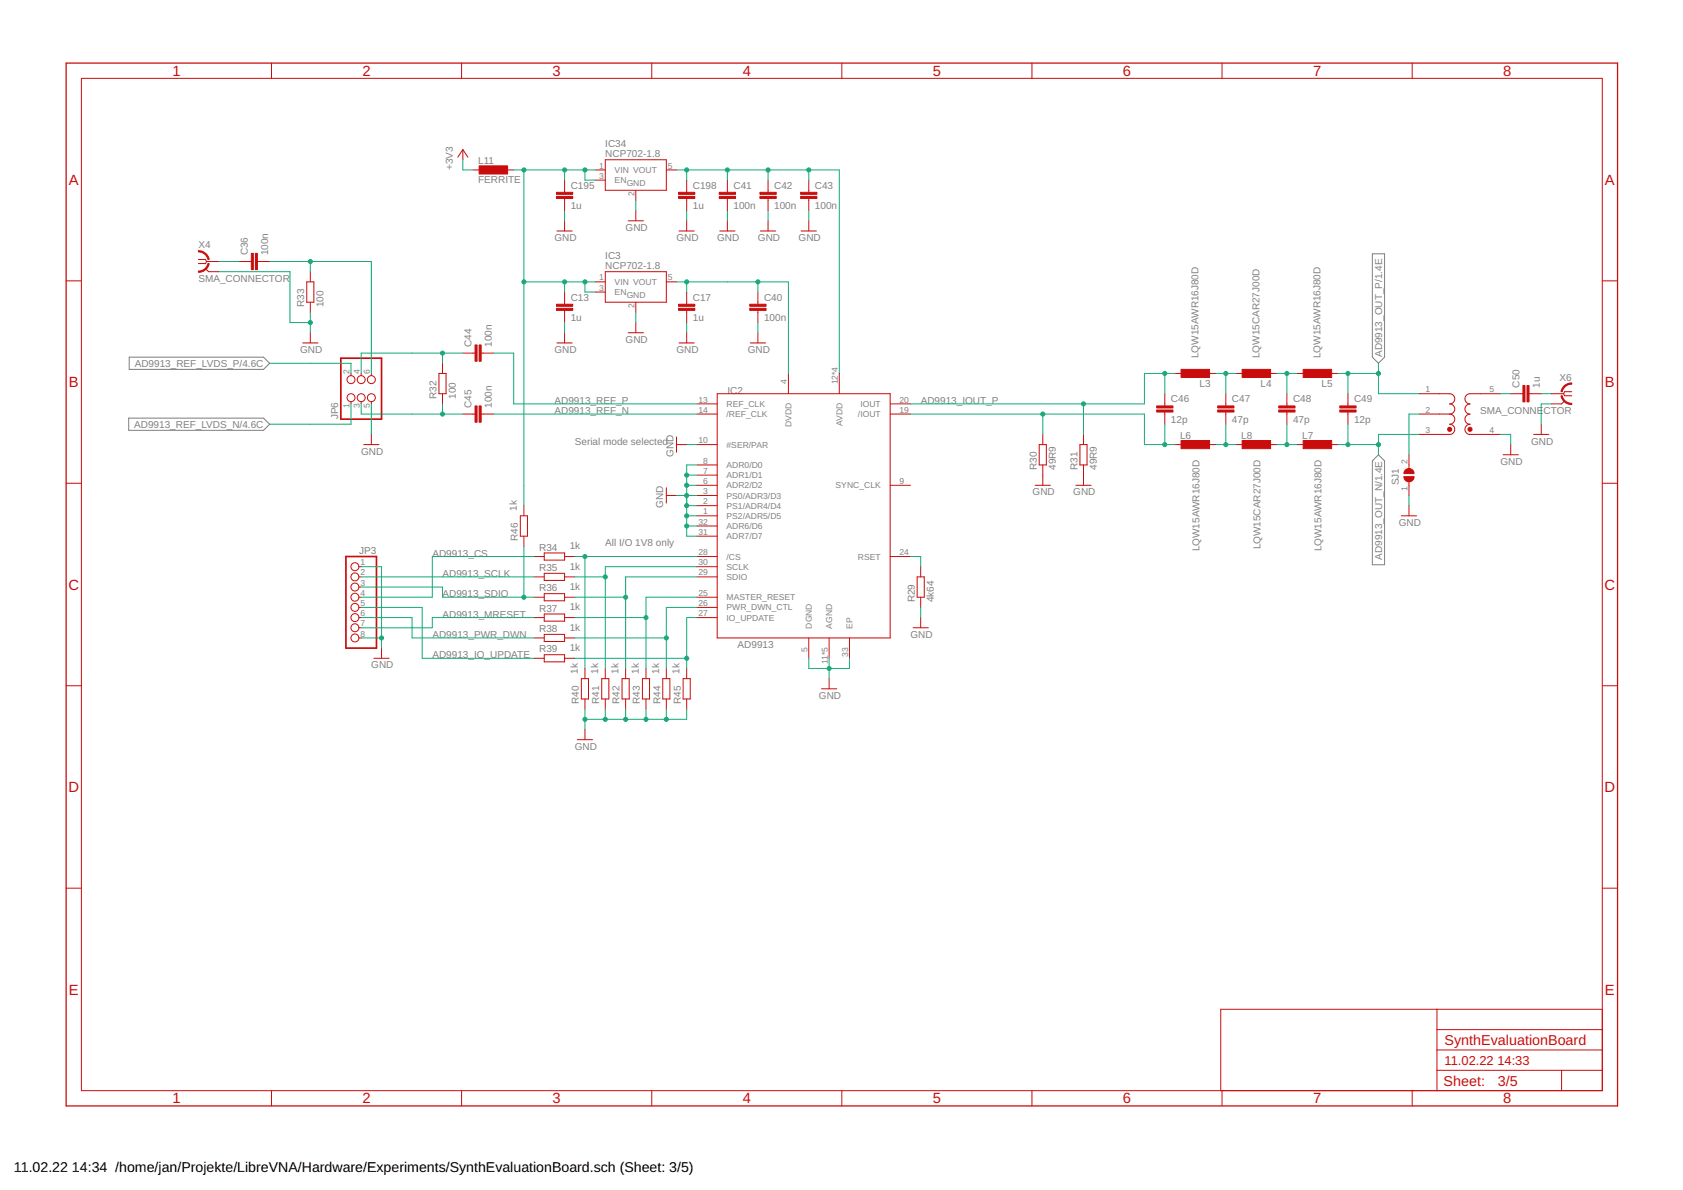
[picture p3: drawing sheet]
<svg xmlns="http://www.w3.org/2000/svg" width="420mm" height="297mm" viewBox="0 0 420 297" stroke-linecap="round" stroke-linejoin="round" font-family="sans-serif">
<path d="M342.6 63.4h3.1v25.8l-1.6 1.5-1.5-1.5zM32.3 89.2h33.5l1.5 1.5-1.5 1.5h-33.5zM32.1 104.4h33.7l1.5 1.5-1.5 1.5h-33.7zM344.1 113.5l1.6 1.5v26h-3.1v-26z" fill="none" stroke="#808080" stroke-width=".25"/>
<g fill="none" stroke="#c90d0c" stroke-width=".25">
<path d="M20.3 19.6h379.7v252.6h-379.7zM67.8 15.7v3.9M115.2 15.7v3.9M162.7 15.7v3.9M210.2 15.7v3.9M257.6 15.7v3.9M305.1 15.7v3.9M352.6 15.7v3.9M115.5 37.3l1.3 1.9M115.5 37.3l-1.2 1.9M115.5 37.3v2.6M151.1 39.9h15.2v7.6h-15.2z"/>
<path d="M118.1 42.4h2.5M125.7 42.4h2.5M139 57.7h3.9M140.9 45v3M140.9 49.5v3.1M140.9 55.1v2.6M148.6 45h2.5M148.6 42.4h2.5M156.8 55.1h3.8M158.7 47.5v2.5M158.7 52.6v2.5M166.3 42.4h2.6"/>
<path d="M169.5 57.7h3.8M171.4 45v3M171.4 49.5v3.1M171.4 55.1v2.6M179.7 57.7h3.8M181.6 45v3M181.6 49.5v3.1M181.6 55.1v2.6M189.8 57.7h3.9M191.7 45v3M191.7 49.5v3.1M191.7 55.1v2.6"/>
<path d="M200 57.7h3.8M201.9 45v3M201.9 49.5v3.1M201.9 55.1v2.6M16.5 70.1h3.8M49.5 64.8h1.8l.3 .5M51.3 67.1l.8 .7h2.5M51.6 65.3h3M51.6 65.3l-.3 .5h-1.8M59.7 65.3h3M64.3 65.3h3M76.6 70.4h1.8v5h-1.8z"/>
<path d="M77.5 67.8v2.6M77.5 75.4v2.6M140.9 72.9v3M140.9 77.5v3M148.6 72.9h2.5M148.6 70.4h2.5M151.1 67.8h15.2v7.6h-15.2zM158.7 75.4v2.6M166.3 70.4h2.6M171.4 72.9v3M171.4 77.5v3M189.2 72.9v3"/>
<path d="M189.2 77.5v3M400 70.1h3.8M75.6 85.6h3.8M77.5 83.1v2.5M87.6 93.2v.6M90.2 93.2v.6M92.7 93.2v.6M109.6 93.2h1.8v5.1h-1.8zM110.5 90.7v2.5M110.5 98.3v2.5M115.5 88.1h3.1M120.1 88.1h3.1"/>
<path d="M139 85.6h3.9M140.9 83.1v2.5M156.8 83.1h3.8M158.7 80.5v2.6M169.5 85.6h3.8M171.4 83.1v2.5M179 98.3h43.2v60.9h-43.2zM187.3 85.6h3.8M189.2 83.1v2.5M196.8 93.2v5.1M209.5 93.2v5.1M290.8 98.3v3"/>
<path d="M293.3 93.2h2.6M300.9 93.2h2.6M306 98.3v3M308.6 93.2h2.5M316.2 93.2h2.5M321.3 98.3v3M323.8 93.2h2.5M331.4 93.2h2.6M336.5 98.3v3M354.3 98.3h7.6a1.27 1.27 0 0 1 1.3 1.2 1.27 1.27 0 0 1-1.3 1.3 1.27 1.27 0 0 1 1.3 1.3 1.27 1.27 0 0 1-1.3 1.3M374.6 98.3h-7.6a1.27 1.27 0 0 0-1.3 1.2 1.27 1.27 0 0 0 1.3 1.3 1.27 1.27 0 0 0-1.3 1.3 1.27 1.27 0 0 0 1.3 1.3 1.27 1.27 0 0 0-1.3 1.2 1.27 1.27 0 0 0 1.3 1.3 1.27 1.27 0 0 0-1.3 1.3 1.27 1.27 0 0 0 1.3 1.2h7.6M377.1 98.3h3.1"/>
<path d="M381.7 98.3h3.1M387.3 98.3h3.1M390.4 98.3l.2 .5h1.8M392.4 97.8h-1.8l-.2 .5M87.6 100.3v.5M90.2 100.3v.5M90.8 111h3.8M92.7 100.3v.5M92.7 108.4v2.6M115.5 103.4h3.1M120.1 103.4h3.1M168.9 111h2.5"/>
<path d="M168.9 109.1v3.8M174 118.6h5M174 116.1h5M174 111h5M174 103.4h5M174 100.8h5M222.2 103.4h5.1M222.2 100.8h5.1M259.4 111h1.8v5.1h-1.8zM260.3 108.4v2.6M260.3 116.1v5M269.6 111h1.8v5.1h-1.8z"/>
<path d="M270.5 108.4v2.6M270.5 116.1v5M290.8 102.8v3.1M293.3 111h2.6M300.9 111h2.6M306 102.8v3.1M308.6 111h2.5M316.2 111h2.5M321.3 102.8v3.1M323.8 111h2.5M331.4 111h2.6M336.5 102.8v3.1"/>
<path d="M351.7 113.5v3.4M354.3 103.4h7.6M361.9 103.4a1.27 1.27 0 0 1 1.3 1.2 1.27 1.27 0 0 1-1.3 1.3 1.27 1.27 0 0 1 1.3 1.3 1.27 1.27 0 0 1-1.3 1.2h-7.6M375.2 113.5h3.9M377.1 111v2.5M382.9 108.4h3.8M384.8 105.9v2.5M390.6 100.1l-.8 .7h-2.5M16.5 120.6h3.8M129.9 128.8h1.8v5h-1.8zM130.8 126.2v2.6M130.8 133.8v2.6"/>
<path d="M133.3 138.9h2.6M135.9 138h5v1.8h-5zM140.9 138.9h2.6M166.3 123.7h2.6M166.3 121.8v3.8M174 128.8h5M174 126.2h5M174 123.7h5M174 121.1h5M174 138.9h5M174 133.8h5M174 131.3h5"/>
<path d="M222.2 121.1h5.1M222.2 138.9h5.1M258.4 121.1h3.8M268.6 121.1h3.8M349.8 128.8h3.9M351.7 120.2v3.5M351.7 126.2v2.6M400 120.6h3.8M89.6 149.1h.6M89.6 151.6h.6M89.6 154.2h.6M89.6 144h.6"/>
<path d="M89.6 141.5h.6M89.6 159.2h.6M89.6 156.7h.6M89.6 146.5h.6M133.3 149.1h2.6M133.3 154.2h2.6M133.3 144h2.6M133.3 159.2h2.6M135.9 143.1h5v1.8h-5zM135.9 148.2h5v1.8h-5zM135.9 153.3h5v1.7h-5zM135.9 158.3h5v1.8h-5z"/>
<path d="M140.9 149.1h2.6M140.9 154.2h2.6M140.9 144h2.6M140.9 159.2h2.6M174 149.1h5M174 151.6h5M174 154.2h5M174 144h5M174 141.5h5M201.9 159.2v5.1M207 159.2v5.1M212.1 159.2v5.1"/>
<path d="M227.9 156.7h3.9M229 144h1.7v5.1h-1.7zM229.8 141.5v2.5M229.8 149.1v2.5M229.8 154.2v2.5M16.5 171.2h3.8M93.3 164.3h3.9M95.2 161.8v2.5M133.3 164.3h2.6M135.9 163.4h5v1.8h-5zM140.9 164.3h2.6M145.1 169.4h1.8v5.1h-1.8z"/>
<path d="M146 166.9v2.5M146 174.5v2.5M150.2 169.4h1.8v5.1h-1.8zM151.1 166.9v2.5M151.1 174.5v2.5M155.3 169.4h1.8v5.1h-1.8zM156.2 166.9v2.5M156.2 174.5v2.5M160.4 169.4h1.8v5.1h-1.8zM161.3 166.9v2.5M161.3 174.5v2.5M165.5 169.4h1.7v5.1h-1.7z"/>
<path d="M166.3 166.9v2.5M166.3 174.5v2.5M170.5 169.4h1.8v5.1h-1.8zM171.4 166.9v2.5M171.4 174.5v2.5M205.1 171.9h3.8M207 169.4v2.5M400 171.2h3.8M144.1 184.6h3.8M146 182.1v2.5M16.5 221.7h3.8M400 221.7h3.8"/>
<path d="M358.7 251.9v20.3M358.7 257h41.3M400 251.9h-95.2v20.3M67.8 272.2v3.9M115.2 272.2v3.9M162.7 272.2v3.9M210.2 272.2v3.9M257.6 272.2v3.9M305.1 272.2v3.9M352.6 272.2v3.9M358.7 267.2h41.3M358.7 262.1h41.3"/>
<path d="M389.8 267.2v5"/>
<circle cx="87.6" cy="99.3" r=".99"/>
<circle cx="87.6" cy="94.8" r=".99"/>
<circle cx="90.2" cy="99.3" r=".99"/>
<circle cx="90.2" cy="94.8" r=".99"/>
<circle cx="92.7" cy="94.8" r=".99"/>
<circle cx="92.7" cy="99.3" r=".99"/>
<circle cx="88.6" cy="156.7" r=".99"/>
<circle cx="88.6" cy="146.5" r=".99"/>
<circle cx="88.6" cy="149.1" r=".99"/>
<circle cx="88.6" cy="154.2" r=".99"/>
<circle cx="88.6" cy="144" r=".99"/>
<circle cx="88.6" cy="151.6" r=".99"/>
<circle cx="88.6" cy="141.5" r=".99"/>
<circle cx="88.6" cy="159.2" r=".99"/>
</g>
<path d="M16.5 15.7h387.3v260.4h-387.3z" fill="none" stroke="#c90d0c" stroke-width=".32"/>
<g fill="#c90d0c" stroke="#c90d0c" stroke-width=".25">
<path d="M138.9 49h4.1v.5h-4.1z"/>
<path d="M138.9 48h4.1v.5h-4.1z"/>
<path d="M169.4 49h4.1v.5h-4.1z"/>
<path d="M169.4 48h4.1v.5h-4.1z"/>
<path d="M138.9 77h4.1v.5h-4.1z"/>
<path d="M138.9 75.9h4.1v.6h-4.1z"/>
<path d="M169.4 77h4.1v.5h-4.1z"/>
<path d="M169.4 75.9h4.1v.6h-4.1z"/>
<path d="M187.2 77h4v.5h-4z"/>
<path d="M187.2 75.9h4v.6h-4z"/>
<path d="M179.6 49h4v.5h-4z"/>
<path d="M179.6 48h4v.5h-4z"/>
<path d="M189.7 49h4.1v.5h-4.1z"/>
<path d="M189.7 48h4.1v.5h-4.1z"/>
<path d="M199.9 49h4v.5h-4z"/>
<path d="M199.9 48h4v.5h-4z"/>
<path d="M119.6 86.1h.5v4.1h-.5z"/>
<path d="M118.6 86.1h.5v4.1h-.5z"/>
<path d="M119.6 101.3h.5v4.1h-.5z"/>
<path d="M118.6 101.3h.5v4.1h-.5z"/>
<path d="M294.9 92.2h7.1v2h-7.1z"/>
<path d="M310.1 92.2h7.1v2h-7.1z"/>
<path d="M288.8 102.3h4v.5h-4z"/>
<path d="M288.8 101.3h4v.5h-4z"/>
<path d="M304 102.3h4.1v.5h-4.1z"/>
<path d="M304 101.3h4.1v.5h-4.1z"/>
<path d="M319.2 102.3h4.1v.5h-4.1z"/>
<path d="M319.2 101.3h4.1v.5h-4.1z"/>
<path d="M334.5 102.3h4v.5h-4z"/>
<path d="M334.5 101.3h4v.5h-4z"/>
<path d="M325.3 92.2h7.1v2h-7.1z"/>
<path d="M294.9 110h7.1v2h-7.1z"/>
<path d="M325.3 110h7.1v2h-7.1z"/>
<path d="M310.1 110h7.1v2h-7.1z"/>
<path d="M63.8 63.2h.5v4.1h-.5z"/>
<path d="M62.7 63.2h.5v4.1h-.5z"/>
<path d="M381.2 96.2h.5v4.1h-.5z"/>
<path d="M380.2 96.2h.5v4.1h-.5z"/>
<path d="M119.6 41.4h7.1v2h-7.1z"/>
</g>
<g fill="#c90d0c" stroke="#c90d0c" stroke-width=".25">
<path d="M49.5 62.6a2.68 2.68 0 0 1 2.7 2.1l-.3 .1a2.4 2.4 0 0 0-2.4-1.9z" fill-rule="evenodd"/>
<path d="M49.5 67.7a2.39 2.39 0 0 0 2.4-2l.3 .1a2.69 2.69 0 0 1-2.7 2.2z" fill-rule="evenodd"/>
<path d="M350.9 117.3a1.27 1.27 0 0 1 1.4-.2 1.27 1.27 0 0 1 .7 1.1h-2.5z" fill-rule="evenodd"/>
<path d="M350.5 119h2.5a1.27 1.27 0 0 1-1.3 1.3 1.27 1.27 0 0 1-1.2-1.3z" fill-rule="evenodd"/>
<path d="M390.5 96.3l1.2-.6 .7-.1v.3a2.35 2.35 0 0 0-2.4 1.9l-.3-.1v-.2z" fill-rule="evenodd"/>
<path d="M389.7 98.8h.3a2.35 2.35 0 0 0 2.4 1.9v.3a2.67 2.67 0 0 1-2.7-2.2z" fill-rule="evenodd"/>
<circle cx="367" cy="107.2" r=".51"/>
<circle cx="361.9" cy="107.2" r=".51"/>
</g>
<path d="M85.1 89.4h10.1v15.2h-10.1zM86.4 138.9h7.6v22.9h-7.6z" fill="none" stroke="#c90d0c" stroke-width=".42"/>
<g fill="none" stroke="#0dab76" stroke-width=".25">
<path d="M115.5 39.9v2.5h2.6M128.2 42.4h20.4M130.8 42.4v83.8M140.9 42.4v2.6M140.9 52.6v2.5M146 42.4v2.6h2.6M158.7 50v2.6M168.9 42.4h40.6v50.8M171.4 42.4v2.6M171.4 52.6v2.5M181.6 42.4v2.6M181.6 52.6v2.5"/>
<path d="M191.7 42.4v2.6M191.7 52.6v2.5M201.9 42.4v2.6M201.9 52.6v2.5M54.6 67.8h17.8v12.7h5.1M54.6 65.3h5.1M67.3 65.3h25.4v27.9M77.5 65.3v2.5M77.5 78v5.1M130.8 70.4h17.8M140.9 70.4v2.5M146 70.4v2.5h2.6"/>
<path d="M158.7 78v2.5M168.9 70.4h27.9v22.8M171.4 70.4v2.5M189.2 70.4v2.5M67.3 90.7h20.3v2.5M110.5 88.1v2.6M115.5 88.1h-25.3v5.1M123.2 88.1h5v12.7h45.8M140.9 80.5v2.6M171.4 80.5v2.6M189.2 80.5v2.6M290.8 93.2v5.1"/>
<path d="M293.3 93.2h-7.6v7.6h-58.4M303.5 93.2h5.1M306 93.2v5.1M318.7 93.2h5.1M321.3 93.2v5.1M334 93.2h10.1M336.5 93.2v5.1M344.1 90.7v7.6h10.2M374.6 98.3h2.5M384.8 98.3h2.5M87.6 100.8v5.1h-20.3M90.2 100.8v2.6h25.3"/>
<path d="M92.7 100.8v7.6M110.5 100.8v2.6M123.2 103.4h50.8M171.4 111h2.6M171.4 118.6h2.6M174 116.1h-2.6v17.7h2.6M227.3 103.4h58.4v7.6h7.6M260.3 103.4v5M270.5 100.8v7.6M290.8 105.9v5.1M303.5 111h5.1M306 105.9v5.1"/>
<path d="M318.7 111h5.1M321.3 105.9v5.1M334 111h10.1M336.5 105.9v5.1M354.3 108.4h-10.2v5.1M354.3 103.4h-2.6v10.1M374.6 108.4h2.5v2.6M387.3 100.8h-2.5v5.1M130.8 136.4v12.7M133.3 138.9h-25.4v10.2h-17.7M143.5 138.9h30.5M146 138.9v28"/>
<path d="M168.9 123.7h5.1M171.4 131.3h2.6M171.4 128.8h2.6M171.4 126.2h2.6M171.4 121.1h2.6M227.3 138.9h2.5v2.6M351.7 123.7v2.5M90.2 141.5h5v20.3M90.2 159.2h5M90.2 154.2h12.7v5h30.4M90.2 146.5h20.3v2.6h22.8M90.2 144h43.1"/>
<path d="M90.2 151.6h15.2v12.7h27.9M133.3 154.2h-25.4v2.5h-17.7M143.5 159.2h22.8M143.5 144h7.6M143.5 149.1h12.7M143.5 154.2h17.8M174 154.2h-2.6v12.7M174 151.6h-7.7v15.3M174 149.1h-12.7v17.8M174 144h-17.8v22.9M174 141.5h-22.9v25.4M229.8 151.6v2.6"/>
<path d="M143.5 164.3h27.9M146 177v5.1M151.1 177v2.6M156.2 177v2.6M161.3 177v2.6M166.3 177v2.6M171.4 177v2.6h-25.4M201.9 164.3v2.6h10.2v-2.6M207 164.3v5.1"/>
</g>
<g fill="#0dab76" stroke="#0dab76" stroke-width=".25">
<circle cx="207" cy="166.9" r=".51"/>
<circle cx="77.5" cy="80.5" r=".51"/>
<circle cx="146" cy="179.6" r=".51"/>
<circle cx="166.3" cy="179.6" r=".51"/>
<circle cx="161.3" cy="179.6" r=".51"/>
<circle cx="156.2" cy="179.6" r=".51"/>
<circle cx="151.1" cy="179.6" r=".51"/>
<circle cx="95.2" cy="159.2" r=".51"/>
<circle cx="171.4" cy="131.3" r=".51"/>
<circle cx="171.4" cy="128.8" r=".51"/>
<circle cx="171.4" cy="126.2" r=".51"/>
<circle cx="171.4" cy="123.7" r=".51"/>
<circle cx="171.4" cy="121.1" r=".51"/>
<circle cx="171.4" cy="118.6" r=".51"/>
<circle cx="260.3" cy="103.4" r=".51"/>
<circle cx="290.8" cy="111" r=".51"/>
<circle cx="270.5" cy="100.8" r=".51"/>
<circle cx="290.8" cy="93.2" r=".51"/>
<circle cx="171.4" cy="42.4" r=".51"/>
<circle cx="201.9" cy="42.4" r=".51"/>
<circle cx="191.7" cy="42.4" r=".51"/>
<circle cx="181.6" cy="42.4" r=".51"/>
<circle cx="171.4" cy="70.4" r=".51"/>
<circle cx="189.2" cy="70.4" r=".51"/>
<circle cx="110.5" cy="88.1" r=".51"/>
<circle cx="110.5" cy="103.4" r=".51"/>
<circle cx="77.5" cy="65.3" r=".51"/>
<circle cx="146" cy="138.9" r=".51"/>
<circle cx="151.1" cy="144" r=".51"/>
<circle cx="156.2" cy="149.1" r=".51"/>
<circle cx="161.3" cy="154.2" r=".51"/>
<circle cx="166.3" cy="159.2" r=".51"/>
<circle cx="171.4" cy="164.3" r=".51"/>
<circle cx="130.8" cy="149.1" r=".51"/>
<circle cx="306" cy="93.2" r=".51"/>
<circle cx="306" cy="111" r=".51"/>
<circle cx="321.3" cy="111" r=".51"/>
<circle cx="321.3" cy="93.2" r=".51"/>
<circle cx="336.5" cy="93.2" r=".51"/>
<circle cx="344.1" cy="93.2" r=".51"/>
<circle cx="336.5" cy="111" r=".51"/>
<circle cx="344.1" cy="111" r=".51"/>
<circle cx="146" cy="70.4" r=".51"/>
<circle cx="140.9" cy="70.4" r=".51"/>
<circle cx="146" cy="42.4" r=".51"/>
<circle cx="140.9" cy="42.4" r=".51"/>
<circle cx="130.8" cy="42.4" r=".51"/>
<circle cx="130.8" cy="70.4" r=".51"/>
</g>
<g font-size="3.7" fill="#c90d0c">
<text x="43" y="18.9">1</text>
<text x="90.5" y="18.9">2</text>
<text x="138" y="18.9">3</text>
<text x="185.4" y="18.9">4</text>
<text x="232.9" y="18.9">5</text>
<text x="280.3" y="18.9">6</text>
<text x="327.8" y="18.9">7</text>
<text x="375.3" y="18.9">8</text>
<text x="17.2" y="46.1">A</text>
<text x="400.7" y="46.1">A</text>
<text x="17.2" y="96.7">B</text>
<text x="400.7" y="96.7">B</text>
<text x="17.1" y="147.2">C</text>
<text x="400.6" y="147.2">C</text>
<text x="17.1" y="197.7">D</text>
<text x="400.6" y="197.7">D</text>
<text x="17.2" y="248.3">E</text>
<text x="400.7" y="248.3">E</text>
<text x="43" y="275.4">1</text>
<text x="90.5" y="275.4">2</text>
<text x="138" y="275.4">3</text>
<text x="185.4" y="275.4">4</text>
<text x="232.9" y="275.4">5</text>
<text x="280.3" y="275.4">6</text>
<text x="327.8" y="275.4">7</text>
<text x="375.3" y="275.4">8</text>
</g>
<g font-size="3.6" fill="#c90d0c">
<text x="360.6" y="260.8">SynthEvaluationBoard</text>
<text x="360.4" y="271.1">Sheet:</text>
<text x="374" y="271">3/5</text>
</g>
<g font-size="3.5">
<text x="3.5" y="292.5">11.02.22</text>
<text x="18" y="292.5">14:34 /home/jan/Projekte/LibreVNA/Hardware/Experiments/SynthEvaluationBoard.sch (Sheet: 3/5)</text>
</g>
<g font-size="3.2" fill="#c90d0c">
<text x="360.6" y="265.9">11.02.22</text>
<text x="373.8" y="265.9">14:33</text>
</g>
<g font-size="2.5" fill="#808080">
<text x="119.4" y="40.9">L11</text>
<text x="151.1" y="39.2">NCP702-1.8</text>
<text x="151.1" y="36.7">IC34</text>
<text x="113" y="42.4" transform="rotate(-90 113 42.4)">+3V3</text>
<text x="119.4" y="45.7">FERRITE</text>
<text x="142.5" y="47.1">C195</text>
<text x="173" y="47.1">C198</text>
<text x="183.1" y="47.1">C41</text>
<text x="193.3" y="47.1">C42</text>
<text x="203.4" y="47.1">C43</text>
<text x="142.5" y="52.2">1u</text>
<text x="173" y="52.2">1u</text>
<text x="183.1" y="52.2">100n</text>
<text x="193.3" y="52.2">100n</text>
<text x="203.4" y="52.2">100n</text>
<text x="156.2" y="57.7">GND</text>
<text x="49.5" y="62">X4</text>
<text x="61.8" y="63.7" transform="rotate(-90 61.8 63.7)">C36</text>
<text x="66.9" y="63.7" transform="rotate(-90 66.9 63.7)">100n</text>
<text x="138.4" y="60.2">GND</text>
<text x="151.1" y="64.6">IC3</text>
<text x="168.9" y="60.2">GND</text>
<text x="179.1" y="60.2">GND</text>
<text x="189.2" y="60.2">GND</text>
<text x="199.4" y="60.2">GND</text>
<text x="49.5" y="70.4">SMA_CONNECTOR</text>
<text x="151.1" y="67.2">NCP702-1.8</text>
<text x="76" y="76.7" transform="rotate(-90 76 76.7)">R33</text>
<text x="80.8" y="76.7" transform="rotate(-90 80.8 76.7)">100</text>
<text x="142.5" y="75.1">C13</text>
<text x="173" y="75.1">C17</text>
<text x="190.7" y="75.1">C40</text>
<text x="142.5" y="80.1">1u</text>
<text x="173" y="80.1">1u</text>
<text x="190.7" y="80.1">100n</text>
<text x="74.9" y="88.1">GND</text>
<text x="117.7" y="86.6" transform="rotate(-90 117.7 86.6)">C44</text>
<text x="122.8" y="86.6" transform="rotate(-90 122.8 86.6)">100n</text>
<text x="138.4" y="88.1">GND</text>
<text x="156.2" y="85.6">GND</text>
<text x="168.9" y="88.1">GND</text>
<text x="186.7" y="88.1">GND</text>
<text x="299.2" y="89.4" transform="rotate(-90 299.2 89.4)">LQW15AWR16J80D</text>
<text x="314.4" y="89.4" transform="rotate(-90 314.4 89.4)">LQW15CAR27J00D</text>
<text x="329.7" y="89.4" transform="rotate(-90 329.7 89.4)">LQW15AWR16J80D</text>
<text x="345" y="89.1" transform="rotate(-90 345 89.1)">AD9913_OUT_P/1.4E</text>
<text x="33.6" y="91.6">AD9913_REF_LVDS_P/4.6C</text>
<text x="389.3" y="95">X6</text>
<text x="109" y="99.6" transform="rotate(-90 109 99.6)">R32</text>
<text x="113.8" y="99.6" transform="rotate(-90 113.8 99.6)">100</text>
<text x="117.7" y="101.8" transform="rotate(-90 117.7 101.8)">C45</text>
<text x="122.8" y="101.8" transform="rotate(-90 122.8 101.8)">100n</text>
<text x="138.4" y="100.8">AD9913_REF_P</text>
<text x="181.6" y="98.3">IC2</text>
<text x="229.8" y="100.8">AD9913_IOUT_P</text>
<text x="292.3" y="100.4">C46</text>
<text x="299.5" y="96.5">L3</text>
<text x="307.6" y="100.4">C47</text>
<text x="314.7" y="96.5">L4</text>
<text x="322.8" y="100.4">C48</text>
<text x="329.9" y="96.5">L5</text>
<text x="338" y="100.4">C49</text>
<text x="379.3" y="96.8" transform="rotate(-90 379.3 96.8)">C50</text>
<text x="384.4" y="96.8" transform="rotate(-90 384.4 96.8)">1u</text>
<text x="33.5" y="106.8">AD9913_REF_LVDS_N/4.6C</text>
<text x="84.4" y="104.6" transform="rotate(-90 84.4 104.6)">JP6</text>
<text x="138.4" y="103.4">AD9913_REF_N</text>
<text x="292.3" y="105.5">12p</text>
<text x="307.6" y="105.5">47p</text>
<text x="322.8" y="105.5">47p</text>
<text x="338" y="105.5">12p</text>
<text x="369.5" y="103.4">SMA_CONNE</text>
<text x="385.3" y="103.4">CTOR</text>
<text x="90.2" y="113.5">GND</text>
<text x="143.5" y="111">Serial mode selected</text>
<text x="168.1" y="114" transform="rotate(-90 168.1 114)">GND</text>
<text x="294.6" y="109.5">L6</text>
<text x="309.8" y="109.5">L8</text>
<text x="325.1" y="109.5">L7</text>
<text x="382.2" y="111">GND</text>
<text x="258.8" y="117.3" transform="rotate(-90 258.8 117.3)">R30</text>
<text x="263.6" y="117.3" transform="rotate(-90 263.6 117.3)">49R9</text>
<text x="269" y="117.3" transform="rotate(-90 269 117.3)">R31</text>
<text x="273.8" y="117.3" transform="rotate(-90 273.8 117.3)">49R9</text>
<text x="374.6" y="116.1">GND</text>
<text x="257.8" y="123.7">GND</text>
<text x="267.9" y="123.7">GND</text>
<text x="349.2" y="121.1" transform="rotate(-90 349.2 121.1)">SJ1</text>
<text x="129" y="127.5" transform="rotate(-90 129 127.5)">1k</text>
<text x="165.6" y="126.7" transform="rotate(-90 165.6 126.7)">GND</text>
<text x="349.2" y="131.3">GND</text>
<text x="129.3" y="135.1" transform="rotate(-90 129.3 135.1)">R46</text>
<text x="134.6" y="137.4">R34</text>
<text x="142.2" y="137.1">1k</text>
<text x="151.1" y="136.4">All I/O 1V8 only</text>
<text x="299.4" y="137.6" transform="rotate(-90 299.4 137.6)">LQW15AWR16J80D</text>
<text x="314.7" y="137.1" transform="rotate(-90 314.7 137.1)">LQW15CAR27J00D</text>
<text x="329.9" y="137.6" transform="rotate(-90 329.9 137.6)">LQW15AWR16J80D</text>
<text x="89.7" y="138.3">JP3</text>
<text x="107.9" y="138.9">AD9913_CS</text>
<text x="110.5" y="144">AD9913_SCLK</text>
<text x="134.6" y="142.5">R35</text>
<text x="142.2" y="142.2">1k</text>
<text x="345" y="139.7" transform="rotate(-90 345 139.7)">AD9913_OUT_N/1.4E</text>
<text x="110.5" y="149.1">AD9913_SDIO</text>
<text x="134.6" y="147.6">R36</text>
<text x="142.2" y="147.3">1k</text>
<text x="110.5" y="154.2">AD9913_MRESET</text>
<text x="134.6" y="152.7">R37</text>
<text x="142.2" y="152.4">1k</text>
<text x="228.3" y="150.3" transform="rotate(-90 228.3 150.3)">R29</text>
<text x="233.1" y="150.3" transform="rotate(-90 233.1 150.3)">4k64</text>
<text x="107.9" y="159.2">AD9913_PWR_DWN</text>
<text x="134.6" y="157.7">R38</text>
<text x="142.2" y="157.5">1k</text>
<text x="184.1" y="161.8">AD9913</text>
<text x="227.3" y="159.2">GND</text>
<text x="92.7" y="166.9">GND</text>
<text x="107.9" y="164.3">AD9913_IO_UPDATE</text>
<text x="134.6" y="162.8">R39</text>
<text x="142.2" y="162.5">1k</text>
<text x="144.3" y="168.1" transform="rotate(-90 144.3 168.1)">1k</text>
<text x="149.3" y="168.1" transform="rotate(-90 149.3 168.1)">1k</text>
<text x="154.4" y="168.1" transform="rotate(-90 154.4 168.1)">1k</text>
<text x="159.5" y="168.1" transform="rotate(-90 159.5 168.1)">1k</text>
<text x="164.6" y="168.1" transform="rotate(-90 164.6 168.1)">1k</text>
<text x="169.7" y="168.1" transform="rotate(-90 169.7 168.1)">1k</text>
<text x="144.5" y="175.7" transform="rotate(-90 144.5 175.7)">R40</text>
<text x="149.6" y="175.7" transform="rotate(-90 149.6 175.7)">R41</text>
<text x="154.7" y="175.7" transform="rotate(-90 154.7 175.7)">R42</text>
<text x="159.8" y="175.7" transform="rotate(-90 159.8 175.7)">R43</text>
<text x="164.9" y="175.7" transform="rotate(-90 164.9 175.7)">R44</text>
<text x="169.9" y="175.7" transform="rotate(-90 169.9 175.7)">R45</text>
<text x="204.4" y="174.5">GND</text>
<text x="143.5" y="187.2">GND</text>
</g>
<g font-size="2.1" fill="#808080">
<text x="149.6" y="44.6">3</text>
<text x="149.6" y="42.1">1</text>
<text x="153.5" y="45.7">EN</text>
<text x="153.5" y="43.2">VIN VOUT</text>
<text x="156.4" y="46.5">GND</text>
<text x="166.7" y="42.1">5</text>
<text x="158.4" y="49" transform="rotate(-90 158.4 49)">2</text>
<text x="149.6" y="70">1</text>
<text x="153.5" y="71.1">VIN VOUT</text>
<text x="166.7" y="70">5</text>
<text x="149.6" y="72.5">3</text>
<text x="153.5" y="73.7">EN</text>
<text x="156.4" y="74.4">GND</text>
<text x="158.4" y="77" transform="rotate(-90 158.4 77)">2</text>
<text x="87.3" y="93.4" transform="rotate(-90 87.3 93.4)">2</text>
<text x="89.8" y="93.4" transform="rotate(-90 89.8 93.4)">4</text>
<text x="92.3" y="93.4" transform="rotate(-90 92.3 93.4)">6</text>
<text x="196.5" y="96" transform="rotate(-90 196.5 96)">4</text>
<text x="209.2" y="96" transform="rotate(-90 209.2 96)">12*4</text>
<text x="87.3" y="101.8" transform="rotate(-90 87.3 101.8)">1</text>
<text x="89.8" y="101.8" transform="rotate(-90 89.8 101.8)">3</text>
<text x="92.3" y="101.8" transform="rotate(-90 92.3 101.8)">5</text>
<text x="174.3" y="100.5">13</text>
<text x="181.4" y="101.6">REF_CLK</text>
<text x="214.8" y="101.6">IOUT</text>
<text x="224.6" y="100.5">20</text>
<text x="355.8" y="97.9">1</text>
<text x="371.9" y="97.9">5</text>
<text x="174.3" y="103">14</text>
<text x="181.4" y="104.1">/REF_CLK</text>
<text x="197.6" y="106.7" transform="rotate(-90 197.6 106.7)">DVDD</text>
<text x="210.3" y="106.4" transform="rotate(-90 210.3 106.4)">AVDD</text>
<text x="214.2" y="104.1">/IOUT</text>
<text x="224.6" y="103">19</text>
<text x="355.8" y="103">2</text>
<text x="174.3" y="110.6">10</text>
<text x="181.4" y="111.7">#SER/PAR</text>
<text x="355.8" y="108.1">3</text>
<text x="371.9" y="108.1">4</text>
<text x="175.5" y="118.2">7</text>
<text x="175.5" y="115.7">8</text>
<text x="181.4" y="119.4">ADR1/D1</text>
<text x="181.4" y="116.8">ADR0/D0</text>
<text x="351.4" y="115.7" transform="rotate(-90 351.4 115.7)">2</text>
<text x="175.5" y="125.9">2</text>
<text x="175.5" y="123.3">3</text>
<text x="175.5" y="120.8">6</text>
<text x="181.4" y="124.4">PS0/ADR3/D3</text>
<text x="181.4" y="121.9">ADR2/D2</text>
<text x="208.6" y="121.9">SYNC_CLK</text>
<text x="224.6" y="120.8">9</text>
<text x="351.4" y="122.7" transform="rotate(-90 351.4 122.7)">1</text>
<text x="174.3" y="130.9">32</text>
<text x="175.5" y="128.4">1</text>
<text x="181.4" y="129.5">PS2/ADR5/D5</text>
<text x="181.4" y="127">PS1/ADR4/D4</text>
<text x="174.3" y="133.5">31</text>
<text x="181.4" y="134.6">ADR7/D7</text>
<text x="181.4" y="132.1">ADR6/D6</text>
<text x="90" y="141.1">1</text>
<text x="90" y="143.6">2</text>
<text x="174.3" y="138.6">28</text>
<text x="174.3" y="143.6">29</text>
<text x="174.3" y="141.1">30</text>
<text x="181.4" y="139.7">/CS</text>
<text x="181.4" y="142.2">SCLK</text>
<text x="214.2" y="139.7">RSET</text>
<text x="224.6" y="138.6">24</text>
<text x="90" y="146.2">3</text>
<text x="90" y="148.7">4</text>
<text x="174.3" y="148.7">25</text>
<text x="181.4" y="149.8">MASTER_RESET</text>
<text x="181.4" y="144.8">SDIO</text>
<text x="90" y="151.3">5</text>
<text x="90" y="153.8">6</text>
<text x="174.3" y="151.3">26</text>
<text x="174.3" y="153.8">27</text>
<text x="181.4" y="152.4">PWR_DWN_CTL</text>
<text x="181.4" y="154.9">IO_UPDATE</text>
<text x="90" y="156.3">7</text>
<text x="90" y="158.9">8</text>
<text x="202.7" y="156.9" transform="rotate(-90 202.7 156.9)">DGND</text>
<text x="207.7" y="156.9" transform="rotate(-90 207.7 156.9)">AGND</text>
<text x="212.8" y="156.9" transform="rotate(-90 212.8 156.9)">EP</text>
<text x="201.6" y="162.8" transform="rotate(-90 201.6 162.8)">5</text>
<text x="206.6" y="165.8" transform="rotate(-90 206.6 165.8)">11*5</text>
<text x="211.7" y="163.9" transform="rotate(-90 211.7 163.9)">33</text>
</g>
</svg>
